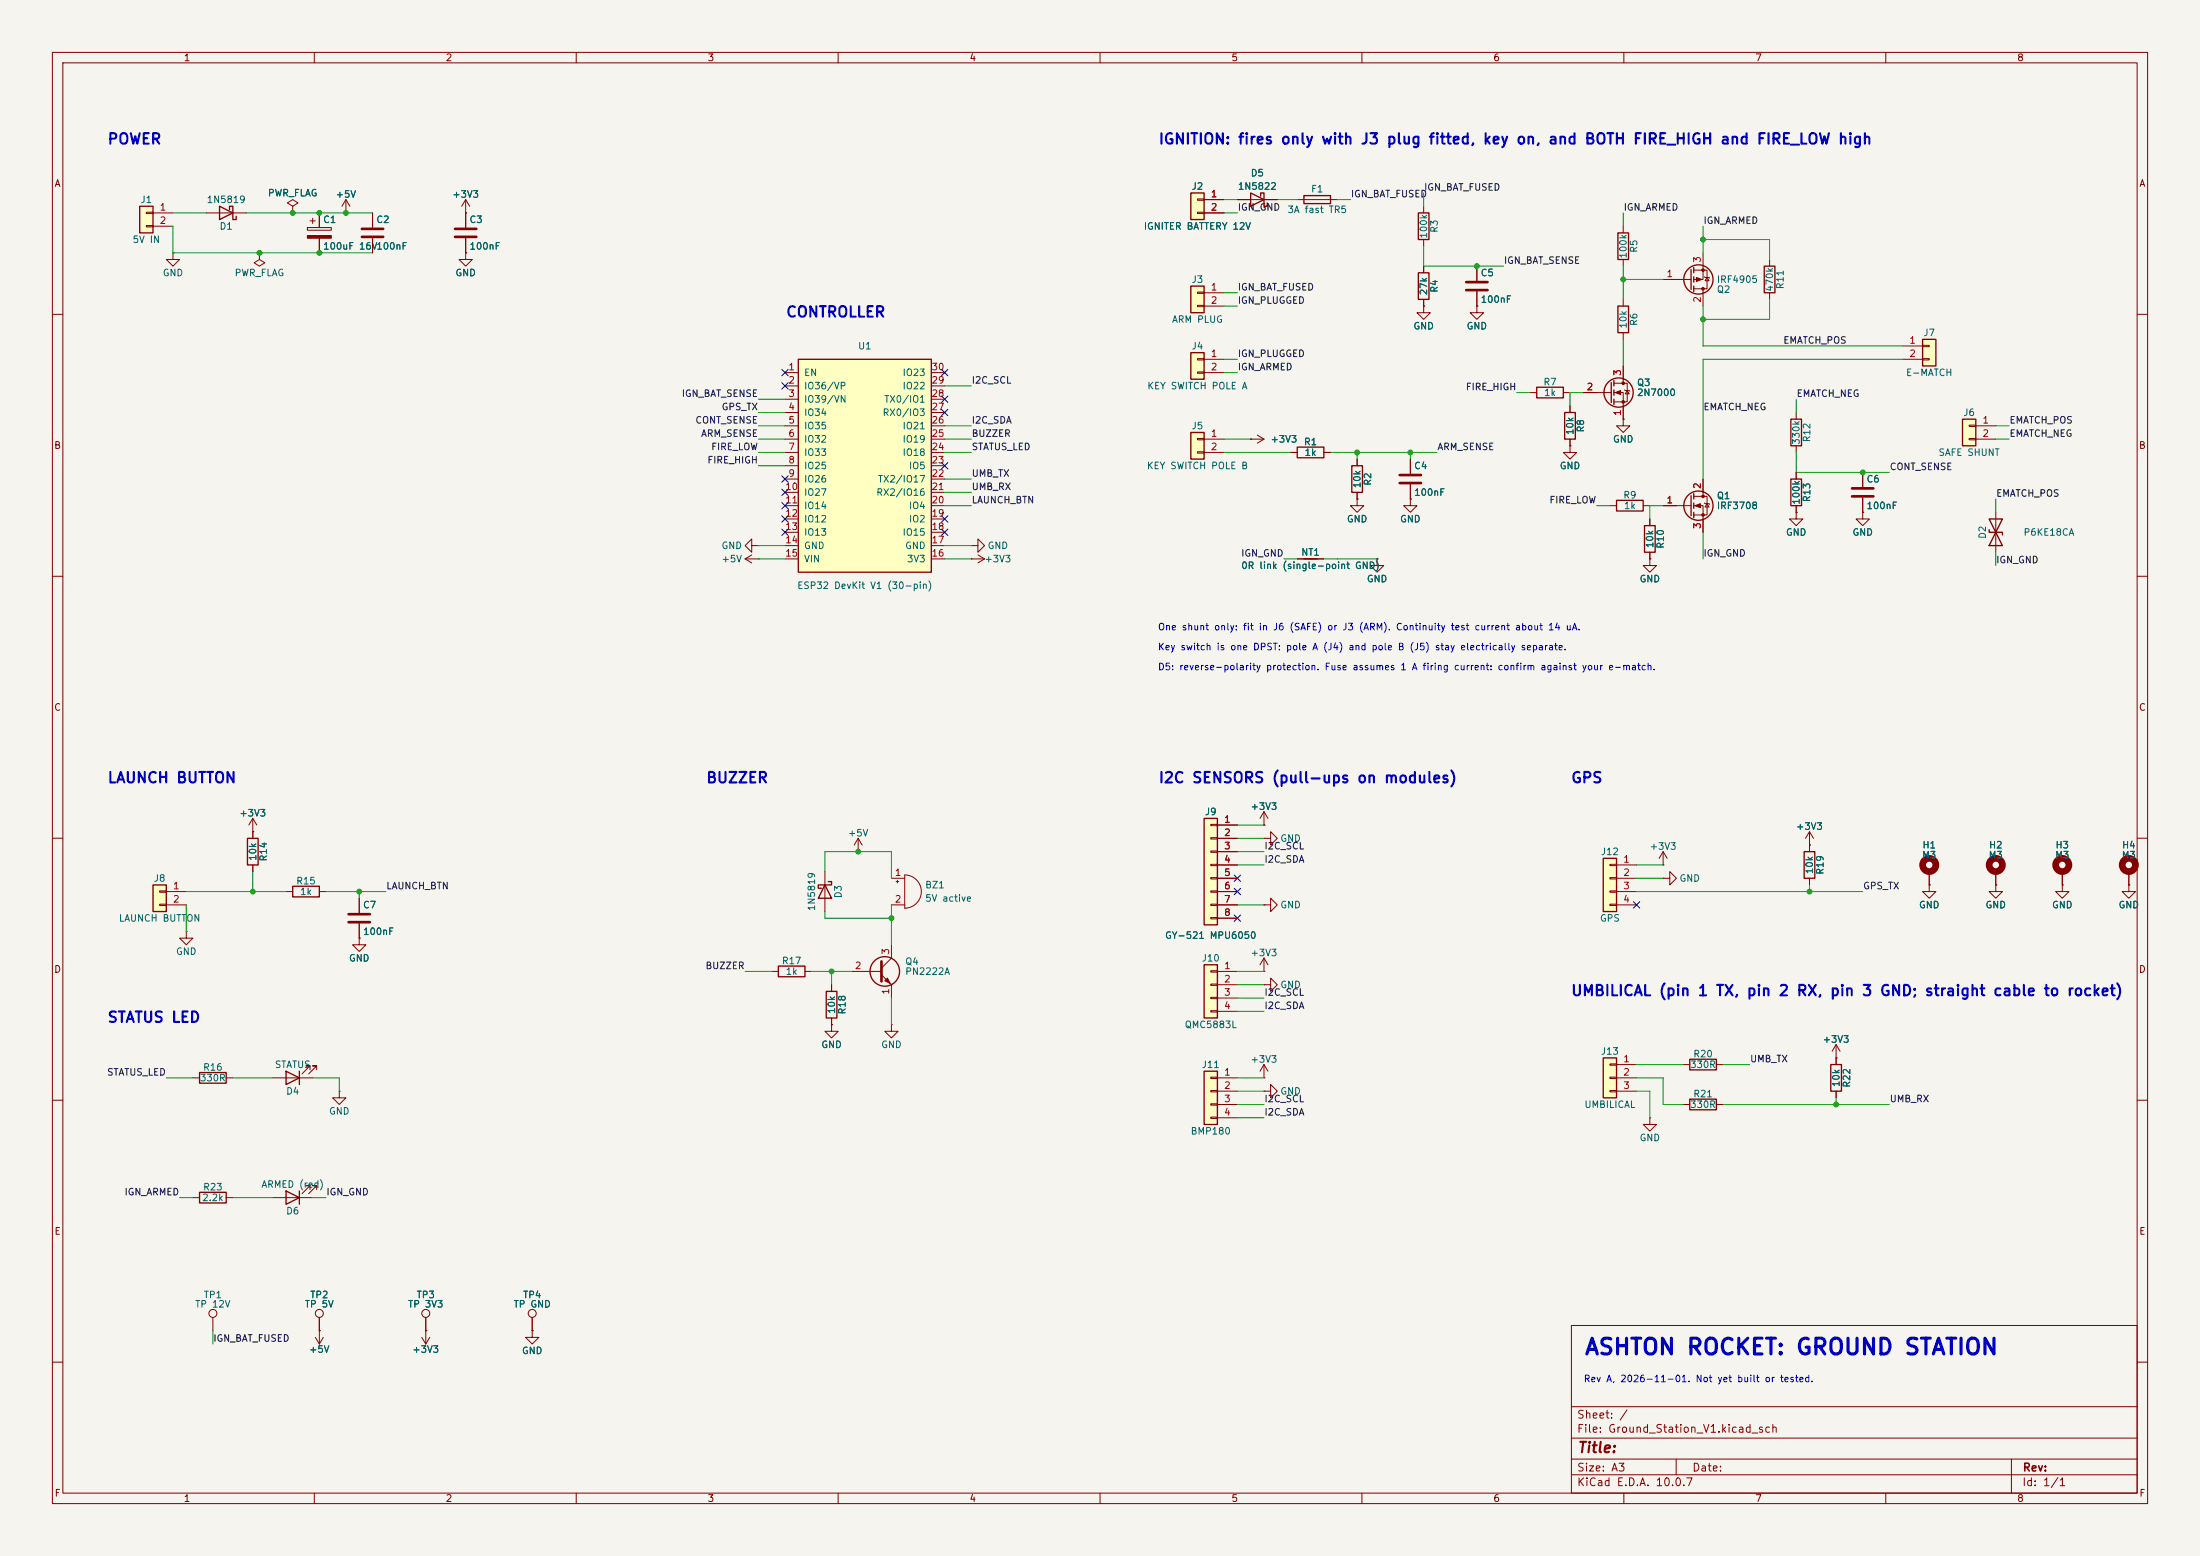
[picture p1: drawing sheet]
<svg xmlns="http://www.w3.org/2000/svg" width="420mm" height="297mm" viewBox="0 0 420 297" stroke-linecap="round" stroke-linejoin="round" font-family="sans-serif">
<path d="M0 0h420v297h-420z" fill="#f5f4ef" stroke="#f5f4ef" stroke-width=".19"/>
<g fill="none" stroke="#840000" stroke-width=".19">
<path d="M10 10h400v277h-400zM12 12h396v273h-396zM60 10v2M110 10v2M160 10v2M210 10v2M260 10v2M310 10v2M360 10v2M317.5 53.3h5.3M323.3 51.6h2.6v3.5h-2.6M325.1 48.3v5h-1.8"/>
<path d="M325.1 55.1v3.3M325.4 52.8l1 .3M325.9 53l.4 .6h-.8zM337.8 49.5v1.3M337.8 55.9v1.3M10 60h2M408 60h2M10 110h2M408 110h2M10 160h2M408 160h2M35.6 177.8v1.3h1.2l-1.2 1.2-1.3-1.2h1.3"/>
<path d="M35.6 177.8h.1M157.5 166.4v7.6M158.7 195.6v1.3h1.3l-1.3 1.2-1.2-1.2h1.2M158.7 195.6h.1M10 210h2M408 210h2M300 253h108v32h-108zM10 260h2M300 278.5h108M300 274.5h108M300 268.5h108M320 278.5v3"/>
<path d="M384 278.5v6.5M408 260h2M60 285v2M110 285v2M160 285v2M210 285v2M260 285v2M300 281.5h108M310 285v2M360 285v2"/>
</g>
<g fill="none" stroke="#840000" stroke-width=".25">
<path d="M322.8 51.4v3.8M323.3 51.1v1M323.3 52.8v1M323.3 54.6v1M336.8 50.8h2v5.1h-2zM157.5 168.9l1.2 2.6h-2.5zM158.1 168.3h.6v.6h-2.5v.6h.6"/>
<circle cx="324.2" cy="53.3" r="2.79"/>
</g>
<g fill="#840000" stroke="#840000" stroke-width=".19">
<path d="M323.8 53l1.1 .3-1.1 .4z"/>
<circle cx="325.1" cy="55.1" r=".25"/>
<circle cx="325.1" cy="51.6" r=".25"/>
</g>
<path d="M227.3 82.6h2.6v5h-2.6z" fill="#ffffc2"/>
<g fill="none" stroke="#840000" stroke-width=".25">
<path d="M270.8 40.6h2v5.1h-2zM293.4 73.9h5v2h-5zM298.7 78.7h2v5.1h-2zM307.6 73v3.8M308.1 72.6v1.1M308.1 74.4v1M308.1 76.2v1M227.3 82.6h2.6v5h-2.6zM157.7 189.2h2.1v5.1h-2.1z"/>
<circle cx="309" cy="74.9" r="2.79"/>
</g>
<g fill="none" stroke="#840000" stroke-width=".19">
<path d="M66 38.1l-.7 1.3M66 38.1l.8 1.3M66 38.1v2.5M88.9 38.1l-.8 1.3M88.9 38.1l.8 1.3M88.9 38.1v5.3M271.8 39.4v1.2M33 48.3v1.2h1.3l-1.3 1.3-1.3-1.3h1.3M33 48.3h.1M66 40.6h.1M71.1 40.6v2.8M71.1 45.5v2.8"/>
<path d="M88.9 40.6h.1M88.9 48.3v1.2h1.3l-1.3 1.3-1.3-1.3h1.3M88.9 48.3h.1M88.9 45.5v2.8M271.8 58.4v1.3h1.2l-1.2 1.3-1.3-1.3h1.3M271.8 58.4h.1M271.8 45.7v1.3M281.9 58.4v1.3h1.3l-1.3 1.3-1.2-1.3h1.2M281.9 58.4h.1M281.9 50.8v2.8M281.9 55.6v2.8M292.1 74.9h1.3"/>
<path d="M298.4 74.9h1.3M299.7 77.5v1.2M302.3 74.9h5.3M308.1 73.2h2.5v3.5h-2.5M308.1 74.9h1.8v5.1M309.9 69.9v3.3M310.1 74.4l1 .3M310.6 74.5l.4 .7h-.7zM228.6 83.7h1.3v.2h-1.3zM228.6 86.2h1.3v.3h-1.3zM229.9 83.8h3.8M229.9 86.4h3.8"/>
<path d="M238.8 83.8h.1M238.8 83.8h2.5M240 83.1l1.3 .7M241.3 83.8l-1.3 .8M299.7 83.8v1.3M309.9 80v1.3h1.2l-1.2 1.3-1.3-1.3h1.3M309.9 80h.1M170.2 167.6h2.5M170.2 172.7h2.5M171.1 168.3h.5M171.3 168v.5M172.7 167a3.2 3.2 0 0 1 3.2 3.2 3.2 3.2 0 0 1-3.2 3.2z"/>
<path d="M158.7 188v1.2M158.7 194.3v1.3M64.8 208.3v1.3h1.2l-1.2 1.2-1.3-1.2h1.3M64.8 208.3h.1"/>
</g>
<path d="M69.1 43.7h4.1M69.1 45.2h4.1M86.9 43.7h4M86.9 45.2h4M279.9 53.8h4.1M279.9 55.4h4.1" fill="none" stroke="#840000" stroke-width=".51"/>
<g fill="#840000" stroke="#840000" stroke-width=".19">
<path d="M308.4 74.9l1-.4v.8z"/>
<circle cx="309.9" cy="73.2" r=".25"/>
<circle cx="309.9" cy="76.7" r=".25"/>
</g>
<path d="M26.7 39.4h2.5v5.1h-2.5z" fill="#ffffc2"/>
<path d="M26.7 39.4h2.5v5.1h-2.5z" fill="none" stroke="#840000" stroke-width=".25"/>
<path d="M27.9 40.5h1.3v.3h-1.3zM27.9 43.1h1.3v.2h-1.3zM29.2 40.6h3.8M29.2 43.2h3.8" fill="none" stroke="#840000" stroke-width=".19"/>
<path d="M227.3 54.6h2.6v5.1h-2.6z" fill="#ffffc2"/>
<path d="M227.3 54.6h2.6v5.1h-2.6zM341.9 91.4h2v5.1h-2z" fill="none" stroke="#840000" stroke-width=".25"/>
<g fill="none" stroke="#840000" stroke-width=".19">
<path d="M228.6 55.8h1.3v.2h-1.3zM228.6 58.3h1.3v.2h-1.3zM229.9 55.9h3.8M229.9 58.4h3.8M342.9 97.8v1.3h1.3l-1.3 1.2-1.3-1.2h1.3M342.9 97.8h.1M342.9 90.2v1.2M342.9 96.5v1.3M355.6 97.8v1.3h1.3l-1.3 1.2-1.3-1.2h1.3M355.6 97.8h.1M355.6 90.2v2.8M355.6 95v2.8"/>
<path d="M142.2 106.7l1.3 .7M142.2 106.7h2.6M143.5 104.1v-1.2l-1.3 1.2 1.3 1.3v-1.3h1.3M143.5 105.9l-1.3 .8M144.8 106.7h.1M144.8 104.1h.1"/>
</g>
<path d="M353.6 93.2h4M353.6 94.7h4" fill="none" stroke="#840000" stroke-width=".51"/>
<path d="M374.6 80h2.6v5.1h-2.6z" fill="#ffffc2"/>
<g fill="none" stroke="#840000" stroke-width=".25">
<path d="M41.9 39.4l2.5 1.2-2.5 1.3zM43.8 40v-.6h.6v2.5h.7v-.6M308.9 58.4h2v5.1h-2zM322.8 94.6v3.8M323.3 94.2v1.1M323.3 96v1M323.3 97.8v1M374.6 80h2.6v5.1h-2.6zM379.7 99.1h2.6l-2.6 5h2.6zM313.9 100.3h2.1v5.1h-2.1zM379.7 101.1v.5h2.6v.5M47.2 160h2.1v5.1h-2.1z"/>
<path d="M344.4 162.6h2.1v5h-2.1z"/>
<circle cx="324.2" cy="96.5" r="2.79"/>
</g>
<g fill="none" stroke="#840000" stroke-width=".19">
<path d="M55.9 39.4l1-.7-1-.6-1 .6 1 .7v1.2M39.4 40.6h7.6M49.5 48.3v1.2l1 .7-1 .6-1-.6 1-.7M49.5 48.3h.1M55.9 40.6h.1M58.7 43.4h4.5v.5h-4.5zM59.2 42.2h1M59.7 41.7v1M61 40.6v2.8M61 45.5v2.8M309.9 57.2v1.2M309.9 63.5v1.3"/>
<path d="M315 99.1v1.2M317.5 96.5h5.3M323.3 94.7h2.6v3.6h-2.6M323.3 96.5h1.8v5.1M325.1 91.4v3.3M325.4 96l1 .3M325.9 96.1l.4 .7h-.8zM375.9 81.2h1.3v.2h-1.3zM375.9 83.7h1.3v.2h-1.3zM377.2 81.3h3.8M377.2 83.8h3.8M381 97.8v7.6"/>
<path d="M185.4 106.7h.1M185.4 104.1h1.3v-1.2l1.3 1.2-1.3 1.3v-1.3M185.4 104.1h.1M185.4 106.7h2.6M186.7 105.9l1.3 .8M188 106.7l-1.3 .7M315 106.7v1.3h1.2l-1.2 1.2-1.3-1.2h1.3M315 106.7h.1M315 105.4v1.3M48.3 158.8h.1M48.3 156.2v3.8M48.3 156.2l-.8 1.3"/>
<path d="M48.3 156.2l.7 1.3M345.4 158.8l-.7 1.2M345.4 158.8l.8 1.2M345.4 158.8v3.8M48.3 165.1v1.3M317.5 165.1h.1M317.5 167.6h1.3v-1.2l1.2 1.2-1.2 1.3v-1.3M317.5 167.6h.1M317.5 162.6l-.8 1.2M317.5 162.6l.8 1.2M317.5 162.6v2.5M345.4 161.3h.1"/>
<path d="M345.4 167.6v1.3M368.3 166.4v2.5M381 166.4v2.5M393.7 166.4v2.5"/>
</g>
<g fill="#840000" stroke="#840000" stroke-width=".19">
<path d="M58.7 45h4.5v.5h-4.5z"/>
<path d="M323.6 96.5l1-.4v.8z"/>
<circle cx="325.1" cy="94.7" r=".25"/>
<circle cx="325.1" cy="98.3" r=".25"/>
</g>
<g fill="none" stroke="#840000" stroke-width="1.3">
<circle cx="368.3" cy="165.1" r="1.27"/>
<circle cx="381" cy="165.1" r="1.27"/>
<circle cx="393.7" cy="165.1" r="1.27"/>
</g>
<path d="M29.2 168.9h2.5v5.1h-2.5z" fill="#ffffc2"/>
<path d="M238.8 36.8l2.5 1.3-2.5 1.3zM240.7 37.5v-.7h.6v2.6h.6v-.7M248.9 37.3h5.1v1.6h-5.1zM308.9 44.5h2v5h-2zM29.2 168.9h2.5v5.1h-2.5zM148.6 184.4h5.1v2h-5.1z" fill="none" stroke="#840000" stroke-width=".25"/>
<path d="M236.2 38.1h7.6M247.6 38.1h7.7M309.9 43.2v1.3M309.9 49.5v1.3M30.5 170.1h1.2v.2h-1.2zM30.5 172.6h1.2v.2h-1.2zM31.7 170.2h3.9M31.7 172.7h3.9M147.3 185.4h1.3M153.7 185.4h1.2" fill="none" stroke="#840000" stroke-width=".19"/>
<path d="M227.3 36.8h2.6v5.1h-2.6z" fill="#ffffc2"/>
<path d="M227.3 36.8h2.6v5.1h-2.6z" fill="none" stroke="#840000" stroke-width=".25"/>
<path d="M228.6 38h1.3v.2h-1.3zM229.9 38.1h3.8M228.6 40.5h1.3v.3h-1.3zM229.9 40.6h3.8" fill="none" stroke="#840000" stroke-width=".19"/>
<path d="M227.3 67.3h2.6v5.1h-2.6z" fill="#ffffc2"/>
<g fill="none" stroke="#840000" stroke-width=".25">
<path d="M227.3 67.3h2.6v5.1h-2.6zM322.6 209.8h5.1v2h-5.1zM322.6 202.2h5.1v2h-5.1zM38.1 227.6h5.1v2h-5.1zM54.6 227.3l2.5 1.3-2.5 1.3zM57.1 227.3v2.6"/>
<circle cx="168.9" cy="185.4" r="2.82"/>
</g>
<g fill="none" stroke="#840000" stroke-width=".19">
<path d="M228.6 68.5h1.3v.2h-1.3zM228.6 71h1.3v.2h-1.3zM229.9 68.6h3.8M229.9 71.1h3.8M162.6 185.4h5.7M168.3 186.1l1.9 1.9v2.5M170.2 195.6v1.3h1.2l-1.2 1.2-1.3-1.2h1.3M170.2 195.6h.1M170.2 180.3v2.6l-1.9 1.9M321.3 210.8h1.3M321.3 203.2h1.3M327.7 210.8h1.2"/>
<path d="M327.7 203.2h1.2M36.8 228.6h1.3M43.2 228.6h1.2M52.1 228.6h7.6M59.2 227.1v-.8h-.8h.8l-1.5 1.5M60.5 227.1v-.8h-.8h.8l-1.6 1.5M40.6 251.5v2.5"/>
<circle cx="40.6" cy="250.7" r=".76"/>
</g>
<path d="M168.3 183.5v3.8" fill="none" stroke="#840000" stroke-width=".51"/>
<path d="M168.9 187.2l.5-.5 .5 1z" fill="#840000" stroke="#840000" stroke-width=".19"/>
<path d="M306.1 201.9h2.5v7.7h-2.5z" fill="#ffffc2"/>
<path d="M306.1 201.9h2.5v7.7h-2.5zM349.5 203.2h2v5.1h-2z" fill="none" stroke="#840000" stroke-width=".25"/>
<g fill="none" stroke="#840000" stroke-width=".19">
<path d="M368.3 168.9v1.3h1.3l-1.3 1.3-1.3-1.3h1.3M368.3 168.9h.1M381 168.9v1.3h1.3l-1.3 1.3-1.3-1.3h1.3M381 168.9h.1M393.7 168.9v1.3h1.3l-1.3 1.3-1.3-1.3h1.3M393.7 168.9h.1M406.4 168.9v1.3h1.3l-1.3 1.3-1.3-1.3h1.3M406.4 168.9h.1M406.4 166.4v2.5M350.5 199.4l-.7 1.3M350.5 199.4l.8 1.3M350.5 199.4v3.8"/>
<path d="M307.3 203.1h1.3v.2h-1.3zM307.3 205.6h1.3v.3h-1.3zM307.3 208.2h1.3v.2h-1.3zM308.6 203.2h3.8M308.6 205.7h3.8M308.6 208.3h3.8M315 213.4v1.2h1.2l-1.2 1.3-1.3-1.3h1.3M315 213.4h.1M350.5 201.9h.1M350.5 208.3v1.3M60.2 255.3l.8 1.2M61 254h.1"/>
<path d="M61 251.5v5M61.7 255.3l-.7 1.2M80.5 255.3l.8 1.2M81.3 254h.1M81.3 251.5v5M82 255.3l-.7 1.2M101.6 254v1.3h1.3l-1.3 1.2-1.3-1.2h1.3M101.6 254h.1M101.6 251.5v2.5"/>
<circle cx="61" cy="250.7" r=".76"/>
<circle cx="81.3" cy="250.7" r=".76"/>
<circle cx="101.6" cy="250.7" r=".76"/>
</g>
<circle cx="406.4" cy="165.1" r="1.27" fill="none" stroke="#840000" stroke-width="1.3"/>
<path d="M306.1 163.8h2.5v10.2h-2.5z" fill="#ffffc2"/>
<path d="M270.8 52.1h2v5.1h-2zM341.9 80h2v5.1h-2zM55.9 169.2h5.1v2h-5.1zM306.1 163.8h2.5v10.2h-2.5zM54.6 204.5l2.5 1.2-2.5 1.3zM57.1 204.5v2.5" fill="none" stroke="#840000" stroke-width=".25"/>
<g fill="none" stroke="#840000" stroke-width=".19">
<path d="M271.8 50.8v1.3M271.8 57.2v1.2M342.9 78.7v1.3M342.9 85.1v1.3M54.6 170.2h1.3M61 170.2h1.2M68.6 179.1v1.2h1.2l-1.2 1.3-1.3-1.3h1.3M68.6 179.1h.1M68.6 171.5v2.7M68.6 176.3v2.8M307.3 165h1.3v.2h-1.3zM307.3 167.5h1.3v.3h-1.3z"/>
<path d="M307.3 170.1h1.3v.2h-1.3zM307.3 172.6h1.3v.2h-1.3zM308.6 165.1h3.8M308.6 167.6h3.8M308.6 170.2h3.8M308.6 172.7h3.8M52.1 205.7h7.6M59.2 204.2v-.7h-.8h.8l-1.5 1.5M60.5 204.2v-.7h-.8h.8l-1.6 1.5M241.3 208.3h1.3v-1.3l1.2 1.3-1.2 1.3v-1.3M241.3 208.3h.1"/>
</g>
<path d="M66.5 174.5h4.1M66.5 176h4.1" fill="none" stroke="#840000" stroke-width=".51"/>
<path d="M229.9 184.2h2.5v10.1h-2.5z" fill="#ffffc2"/>
<path d="M229.9 184.2h2.5v10.1h-2.5z" fill="none" stroke="#840000" stroke-width=".25"/>
<g fill="none" stroke="#840000" stroke-width=".19">
<path d="M231.1 185.3h1.3v.2h-1.3zM231.1 187.8h1.3v.3h-1.3zM231.1 190.4h1.3v.2h-1.3zM231.1 192.9h1.3v.3h-1.3zM232.4 185.4h3.8M232.4 188h3.8M232.4 190.5h3.8M232.4 193h3.8M241.3 185.4h.1M241.3 182.9v2.5M241.3 182.9l-.8 1.3M241.3 182.9l.8 1.3"/>
<path d="M241.3 205.7h.1M241.3 203.2l-.8 1.3M241.3 203.2l.8 1.3M241.3 203.2v2.5"/>
</g>
<path d="M229.9 204.5h2.5v10.1h-2.5z" fill="#ffffc2"/>
<path d="M229.9 204.5h2.5v10.1h-2.5z" fill="none" stroke="#840000" stroke-width=".25"/>
<path d="M241.3 188h1.3v-1.3l1.2 1.3-1.2 1.2v-1.2M241.3 188h.1M231.1 205.6h1.3v.3h-1.3zM231.1 208.2h1.3v.2h-1.3zM231.1 210.7h1.3v.2h-1.3zM231.1 213.2h1.3v.3h-1.3zM232.4 205.7h3.8M232.4 208.3h3.8M232.4 210.8h3.8M232.4 213.4h3.8" fill="none" stroke="#840000" stroke-width=".19"/>
<path d="M367 64.8h2.6v5.1h-2.6z" fill="#ffffc2"/>
<path d="M367 64.8h2.6v5.1h-2.6zM258.1 88.9h2v5.1h-2z" fill="none" stroke="#840000" stroke-width=".25"/>
<path d="M363.2 66h3.8M363.2 68.6h3.8M367 65.9h1.3v.3h-1.3zM367 68.5h1.3v.2h-1.3zM259.1 87.6v1.3M259.1 94v1.3M241.3 157.5h.1M241.3 154.9l-.8 1.3M241.3 154.9l.8 1.3M241.3 154.9v2.6M241.3 172.7h1.3v-1.2l1.2 1.2-1.2 1.3v-1.3M241.3 172.7h.1" fill="none" stroke="#840000" stroke-width=".19"/>
<path d="M229.9 156.2h2.5v20.3h-2.5z" fill="#ffffc2"/>
<path d="M247.6 85.3h5.1v2.1h-5.1zM229.9 156.2h2.5v20.3h-2.5z" fill="none" stroke="#840000" stroke-width=".25"/>
<g fill="none" stroke="#840000" stroke-width=".19">
<path d="M246.4 86.4h1.2M252.7 86.4h1.3M269.2 95.3v1.2h1.3l-1.3 1.3-1.2-1.3h1.2M269.2 95.3h.1M231.1 157.4h1.3v.2h-1.3zM231.1 159.9h1.3v.2h-1.3zM232.4 157.5h3.8M163.8 162.6h.1M163.8 160l-.7 1.3M163.8 160l.8 1.3M163.8 160v2.6M231.1 162.4h1.3v.3h-1.3z"/>
<path d="M231.1 165h1.3v.2h-1.3zM231.1 167.5h1.3v.3h-1.3zM231.1 170.1h1.3v.2h-1.3zM231.1 172.6h1.3v.2h-1.3zM231.1 175.1h1.3v.3h-1.3zM232.4 160h3.8M232.4 162.6h3.8M232.4 165.1h3.8M232.4 167.6h3.8M232.4 170.2h3.8M232.4 172.7h3.8M232.4 175.3h3.8"/>
<path d="M241.3 160h1.3v-1.2l1.2 1.2-1.2 1.3v-1.3M241.3 160h.1"/>
</g>
<path d="M152.4 68.6h25.4v40.6h-25.4z" fill="#ffffc2"/>
<path d="M152.4 68.6h25.4v40.6h-25.4zM308.6 95.5h5.1v2h-5.1zM248.9 106.7h2.6M38.1 204.7h5.1v2.1h-5.1z" fill="none" stroke="#840000" stroke-width=".25"/>
<g fill="none" stroke="#840000" stroke-width=".19">
<path d="M229.9 38.1h3.8M236.2 38.1h2.6M241.3 38.1h2.5M55.9 40.6h.1M61 40.6v2.8M61 45.5v2.8M66 40.6h.1M71.1 40.6v2.8M71.1 45.5v2.8M88.9 48.3h.1M88.9 40.6h.1M88.9 40.6v2.8"/>
<path d="M88.9 45.5v2.8M229.9 40.6h3.8M271.8 58.4h.1M271.8 50.8v1.3M271.8 57.2v1.2M281.9 58.4h.1M281.9 50.8v2.8M281.9 55.6v2.8M149.9 71.1h2.5M149.9 73.7h2.5M149.9 76.2h2.5M149.9 78.7h2.5"/>
<path d="M177.8 71.1h2.5M177.8 73.7h2.5M177.8 76.2h2.5M177.8 78.7h2.5M299.7 77.5v1.2M302.3 74.9h2.5M309.9 69.9v2.5M309.9 77.5v2.5M149.9 81.3h2.5M149.9 83.8h2.5M149.9 86.4h2.5M149.9 88.9h2.5"/>
<path d="M149.9 91.4h2.5M149.9 94h2.5M149.9 96.5h2.5M149.9 99.1h2.5M177.8 81.3h2.5M177.8 83.8h2.5M177.8 86.4h2.5M177.8 88.9h2.5M177.8 91.4h2.5M177.8 94h2.5M177.8 96.5h2.5M177.8 99.1h2.5"/>
<path d="M238.8 83.8h.1M246.4 86.4h1.2M252.7 86.4h1.3M259.1 95.3v1.2h1.2l-1.2 1.3-1.3-1.3h1.3M259.1 95.3h.1M259.1 87.6v1.3M259.1 94v1.3M269.2 95.3h.1M269.2 87.6v2.8M269.2 92.5v2.8M299.7 85.1v1.3h1.3l-1.3 1.2-1.3-1.2h1.3M299.7 85.1h.1"/>
<path d="M299.7 83.8v1.3M307.3 96.5h1.3M309.9 80h.1M313.7 96.5h1.3M315 99.1v1.2M317.5 96.5h2.5M325.1 91.4v2.6M325.1 99.1v2.5M342.9 97.8h.1M342.9 90.2v1.2M342.9 96.5v1.3M355.6 97.8h.1"/>
<path d="M355.6 90.2v2.8M355.6 95v2.8M149.9 101.6h2.5M149.9 104.1h2.5M149.9 106.7h2.5M177.8 101.6h2.5M177.8 104.1h2.5M177.8 106.7h2.5M247.6 106.7h5.1M262.9 106.7v1.3h1.3l-1.3 1.2-1.3-1.2h1.3M262.9 106.7h.1M315 106.7h.1"/>
<path d="M315 105.4v1.3M48.3 158.8h.1M48.3 158.8v1.2M232.4 157.5h3.8M241.3 157.5h.1M48.3 165.1v1.3M68.6 179.1h.1M68.6 171.5v2.7M68.6 176.3v2.8M232.4 160h3.8M232.4 162.6h3.8M232.4 165.1h3.8"/>
<path d="M232.4 167.6h3.8M232.4 170.2h3.8M232.4 172.7h3.8M232.4 175.3h3.8M345.4 161.3h.1M345.4 161.3v1.3M345.4 167.6v1.3M368.3 168.9h.1M368.3 166.4v2.5M381 168.9h.1M381 166.4v2.5M393.7 168.9h.1"/>
<path d="M393.7 166.4v2.5M406.4 168.9h.1M406.4 166.4v2.5M158.7 195.6h.1M158.7 188v1.2M158.7 194.3v1.3M36.8 205.7h1.3M43.2 205.7h1.2M350.5 201.9h.1M350.5 201.9v1.3M350.5 208.3v1.3M61 254h.1"/>
<path d="M61 251.5v2.5M81.3 254h.1M81.3 251.5v2.5M101.6 254h.1M101.6 251.5v2.5"/>
</g>
<path d="M267.2 90.7h4.1M267.2 92.2h4.1" fill="none" stroke="#840000" stroke-width=".51"/>
<g fill="none" stroke="#009600" stroke-width=".19">
<path d="M233.7 38.1h2.5M243.8 38.1h3.8M255.3 38.1h2.5M271.8 36.8v2.6M33 40.6h6.4M33 43.2v5.1h38.1M47 40.6h24.1M233.7 40.6h2.5M233.7 58.4h2.5M233.7 55.9h2.5M271.8 47v3.8h15.2M309.9 40.6v2.6"/>
<path d="M309.9 50.8v6.4M309.9 53.3h7.6M325.1 58.4v7.6h38.1M325.1 43.2v5.1M325.1 45.7h12.7v3.8M337.8 57.2v3.8h-12.7M144.8 78.7h5.1M144.8 76.2h5.1M180.3 73.7h5.1M233.7 68.6h2.5M233.7 71.1h2.5M289.6 74.9h2.5"/>
<path d="M302.3 74.9h-2.6v2.6M309.9 64.8v5.1M342.9 76.2v2.5M363.2 68.6h-38.1v22.8M144.8 83.8h5.1M144.8 86.4h5.1M144.8 81.3h5.1M144.8 88.9h5.1M180.3 83.8h5.1M180.3 86.4h5.1M180.3 81.3h5.1M180.3 96.5h5.1"/>
<path d="M180.3 91.4h5.1M180.3 94h5.1M233.7 83.8h5.1M233.7 86.4h12.7M254 86.4h20.3M259.1 86.4v1.2M269.2 86.4v1.2M304.8 96.5h2.5M317.5 96.5h-2.5v2.6M342.9 86.4v3.8h17.8M381 83.8h2.5M381 81.3h2.5"/>
<path d="M381 95.3v2.5M144.8 106.7h5.1M144.8 104.1h5.1M180.3 106.7h5.1M180.3 104.1h5.1M245.1 106.7h2.5M252.7 106.7h10.2M325.1 101.6v5.1M381 105.4v2.6M236.2 157.5h5.1M35.6 170.2h19M35.6 172.7v5.1"/>
<path d="M48.3 166.4v3.8M62.2 170.2h11.5M68.6 170.2v1.3M157.5 166.4v-3.8h12.7v5M157.5 174v1.3h12.7M170.2 172.7v7.6M236.2 160h5.1M236.2 165.1h5.1M236.2 162.6h5.1M236.2 172.7h5.1M312.4 170.2h43.2M312.4 165.1h5.1"/>
<path d="M312.4 167.6h5.1M345.4 168.9v1.3M142.2 185.4h5.1M154.9 185.4h7.7M158.7 185.4v2.6M170.2 190.5v5.1M236.2 193h5.1M236.2 190.5h5.1M236.2 188h5.1M236.2 185.4h5.1M31.7 205.7h5.1M44.4 205.7h7.7"/>
<path d="M59.7 205.7h5.1v2.6M236.2 210.8h5.1M236.2 208.3h5.1M236.2 205.7h5.1M236.2 213.4h5.1M312.4 203.2h8.9M312.4 208.3h2.6v5.1M312.4 205.7h5.1v5.1h3.8M328.9 203.2h5.1M328.9 210.8h31.8M350.5 209.6v1.2M34.3 228.6h2.5"/>
<path d="M44.4 228.6h7.7M59.7 228.6h2.5M40.6 254v2.5"/>
</g>
<g fill="none" stroke="#000084" stroke-width=".19">
<path d="M149.3 73.1l1.2 1.2M149.3 70.5l1.2 1.2M150.5 73.1l-1.2 1.2M150.5 70.5l-1.2 1.2M179.7 78.1l1.2 1.2M179.7 75.6l1.2 1.2M179.7 70.5l1.2 1.2M180.9 78.1l-1.2 1.2M180.9 75.6l-1.2 1.2M180.9 70.5l-1.2 1.2M149.3 98.5l1.2 1.2M149.3 95.9l1.2 1.2"/>
<path d="M149.3 93.4l1.2 1.2M149.3 90.8l1.2 1.2M150.5 98.5l-1.2 1.2M150.5 95.9l-1.2 1.2M150.5 93.4l-1.2 1.2M150.5 90.8l-1.2 1.2M179.7 98.5l1.2 1.2M179.7 88.3l1.2 1.2M180.9 98.5l-1.2 1.2M180.9 88.3l-1.2 1.2M149.3 101l1.2 1.2M150.5 101l-1.2 1.2"/>
<path d="M179.7 101l1.2 1.2M180.9 101l-1.2 1.2M235.6 167l1.2 1.2M235.6 169.6l1.2 1.2M235.6 174.7l1.2 1.2M236.8 167l-1.2 1.2M236.8 169.6l-1.2 1.2M236.8 174.7l-1.2 1.2M311.8 172.1l1.2 1.2M313 172.1l-1.2 1.2"/>
</g>
<g fill="#009600" stroke="#009600" stroke-width=".19">
<circle cx="281.9" cy="50.8" r=".46"/>
<circle cx="309.9" cy="53.3" r=".46"/>
<circle cx="355.6" cy="90.2" r=".46"/>
<circle cx="325.1" cy="61" r=".46"/>
<circle cx="325.1" cy="45.7" r=".46"/>
<circle cx="269.2" cy="86.4" r=".46"/>
<circle cx="259.1" cy="86.4" r=".46"/>
<circle cx="345.4" cy="170.2" r=".46"/>
<circle cx="350.5" cy="210.8" r=".46"/>
<circle cx="163.8" cy="162.6" r=".46"/>
<circle cx="68.6" cy="170.2" r=".46"/>
<circle cx="61" cy="48.3" r=".46"/>
<circle cx="48.3" cy="170.2" r=".46"/>
<circle cx="49.5" cy="48.3" r=".46"/>
<circle cx="55.9" cy="40.6" r=".46"/>
<circle cx="61" cy="40.6" r=".46"/>
<circle cx="66" cy="40.6" r=".46"/>
<circle cx="170.2" cy="175.3" r=".46"/>
<circle cx="158.7" cy="185.4" r=".46"/>
</g>
<text font-size="3" fill="#0000c2" x="302.4" y="259.3">ASHTON ROCKET: GROUND STATION</text>
<g font-size="2" fill="#0000c2">
<text x="20.4" y="28">POWER</text>
<text x="221" y="28">IGNITION: fires only with J3 plug fitted, key on, and BOTH FIRE_HIGH and FIRE_LOW high</text>
<text x="149.9" y="61">CONTROLLER</text>
<text x="20.4" y="149.9">LAUNCH BUTTON</text>
<text x="134.7" y="149.9">BUZZER</text>
<text x="221" y="149.9">I2C SENSORS (pull-ups on modules)</text>
<text x="299.8" y="149.9">GPS</text>
<text x="299.8" y="190.6">UMBILICAL (pin 1 TX, pin 2 RX, pin 3 GND; straight cable to rocket)</text>
<text x="20.4" y="195.7">STATUS LED</text>
</g>
<text font-size="2" fill="#840000" x="301" y="277.8">Title:</text>
<g font-size="1.5" fill="#840000">
<text x="300.9" y="273.8">File: Ground_Station_V1.kicad_sch</text>
<text x="300.9" y="271.1">Sheet: /</text>
<text x="300.9" y="281.2">Size: A3</text>
<text x="322.9" y="281.2">Date:</text>
<text x="386" y="281.2">Rev:</text>
<text x="300.9" y="284">KiCad E.D.A. 10.0.7</text>
<text x="385.9" y="284">Id: 1/1</text>
</g>
<g font-size="1.3" fill="#840000">
<text x="35" y="12">1</text>
<text x="85" y="12">2</text>
<text x="135" y="12">3</text>
<text x="185" y="12">4</text>
<text x="235" y="12">5</text>
<text x="285" y="12">6</text>
<text x="335" y="12">7</text>
<text x="385" y="12">8</text>
<text x="10.3" y="36">A</text>
<text x="408.3" y="36">A</text>
<text x="10.2" y="86">B</text>
<text x="408.2" y="86">B</text>
<text x="10.2" y="136">C</text>
<text x="408.2" y="136">C</text>
<text x="10.2" y="186">D</text>
<text x="408.2" y="186">D</text>
<text x="10.3" y="236">E</text>
<text x="408.3" y="236">E</text>
<text x="10.3" y="286">F</text>
<text x="35" y="287">1</text>
<text x="85" y="287">2</text>
<text x="135" y="287">3</text>
<text x="185" y="287">4</text>
<text x="235" y="287">5</text>
<text x="285" y="287">6</text>
<text x="335" y="287">7</text>
<text x="385" y="287">8</text>
<text x="408.3" y="286">F</text>
</g>
<g font-size="1.3" fill="#006464">
<text x="238.7" y="34">D5</text>
<text x="26.7" y="39.1">J1</text>
<text x="39.4" y="39.1">1N5819</text>
<text x="51" y="37.8">PWR_FLAG</text>
<text x="64" y="38">+5V</text>
<text x="86.2" y="38">+3V3</text>
<text x="227.4" y="36.5">J2</text>
<text x="236.2" y="36.5">1N5822</text>
<text x="245.7" y="41">3A fast TR5</text>
<text x="250.2" y="37">F1</text>
<text x="25.2" y="46.7">5V IN</text>
<text x="41.8" y="44.1">D1</text>
<text x="61.6" y="42.9">C1</text>
<text x="61.6" y="48">100uF 16V100nF</text>
<text x="71.7" y="42.9">C2</text>
<text x="89.5" y="42.9">C3</text>
<text x="89.5" y="48">100nF</text>
<text x="218.3" y="44.1">IGNITER BATTERY 12V</text>
<text x="272.7" y="45.6" transform="rotate(-90 272.7 45.6)">100k</text>
<text x="274.8" y="44.5" transform="rotate(-90 274.8 44.5)">R3</text>
<text x="31" y="53">GND</text>
<text x="44.7" y="53">PWR_FLAG</text>
<text x="86.8" y="53">GND</text>
<text x="282.6" y="53">C5</text>
<text x="310.8" y="49.4" transform="rotate(-90 310.8 49.4)">100k</text>
<text x="312.9" y="48.4" transform="rotate(-90 312.9 48.4)">R5</text>
<text x="227.4" y="54.3">J3</text>
<text x="272.7" y="56.5" transform="rotate(-90 272.7 56.5)">27k</text>
<text x="274.8" y="56" transform="rotate(-90 274.8 56)">R4</text>
<text x="282.6" y="58.1">100nF</text>
<text x="327.6" y="56.2">Q2</text>
<text x="327.6" y="54.3">IRF4905</text>
<text x="338.8" y="55.8" transform="rotate(-90 338.8 55.8)">470k</text>
<text x="340.8" y="55.3" transform="rotate(-90 340.8 55.3)">R11</text>
<text x="223.6" y="61.9">ARM PLUG</text>
<text x="269.7" y="63.2">GND</text>
<text x="279.9" y="63.2">GND</text>
<text x="310.8" y="62.8" transform="rotate(-90 310.8 62.8)">10k</text>
<text x="312.9" y="62.3" transform="rotate(-90 312.9 62.3)">R6</text>
<text x="367.1" y="64.5">J7</text>
<text x="163.7" y="67">U1</text>
<text x="227.4" y="67">J4</text>
<text x="153.4" y="72.1">EN</text>
<text x="153.4" y="74.6">IO36/VP</text>
<text x="153.4" y="77.2">IO39/VN</text>
<text x="168.7" y="77.2">TX0/IO1</text>
<text x="172.2" y="74.6">IO22</text>
<text x="172.2" y="72.1">IO23</text>
<text x="218.9" y="74.6">KEY SWITCH POLE A</text>
<text x="294.5" y="73.9">R7</text>
<text x="294.7" y="75.9">1k</text>
<text x="312.4" y="74">Q3</text>
<text x="312.4" y="75.9">2N7000</text>
<text x="363.8" y="72.1">E-MATCH</text>
<text x="153.4" y="79.7">IO34</text>
<text x="153.4" y="82.2">IO35</text>
<text x="168.4" y="79.7">RX0/IO3</text>
<text x="172.2" y="82.2">IO21</text>
<text x="227.4" y="82.2">J5</text>
<text x="300.7" y="83.1" transform="rotate(-90 300.7 83.1)">10k</text>
<text x="302.7" y="82.6" transform="rotate(-90 302.7 82.6)">R8</text>
<text x="374.7" y="79.7">J6</text>
<text x="153.4" y="84.8">IO32</text>
<text x="153.4" y="87.3">IO33</text>
<text x="153.4" y="89.9">IO25</text>
<text x="172.2" y="87.3">IO18</text>
<text x="172.2" y="84.8">IO19</text>
<text x="173.4" y="89.9">IO5</text>
<text x="218.8" y="89.9">KEY SWITCH POLE B</text>
<text x="242.4" y="84.8">+3V3</text>
<text x="248.8" y="85.3">R1</text>
<text x="248.9" y="87.3">1k</text>
<text x="269.9" y="89.9">C4</text>
<text x="297.7" y="89.9">GND</text>
<text x="307.8" y="84.8">GND</text>
<text x="343.9" y="85" transform="rotate(-90 343.9 85)">330k</text>
<text x="345.9" y="84.5" transform="rotate(-90 345.9 84.5)">R12</text>
<text x="370" y="87.3">SAFE SHUNT</text>
<text x="153.4" y="92.4">IO26</text>
<text x="153.4" y="94.9">IO27</text>
<text x="167.2" y="94.9">RX2/IO16</text>
<text x="167.5" y="92.4">TX2/IO17</text>
<text x="260" y="93.3" transform="rotate(-90 260 93.3)">10k</text>
<text x="262.1" y="92.8" transform="rotate(-90 262.1 92.8)">R2</text>
<text x="269.9" y="94.9">100nF</text>
<text x="309.8" y="95.5">R9</text>
<text x="327.6" y="95.6">Q1</text>
<text x="345.9" y="96" transform="rotate(-90 345.9 96)">R13</text>
<text x="356.2" y="92.4">C6</text>
<text x="153.4" y="97.5">IO14</text>
<text x="153.4" y="100">IO12</text>
<text x="173.4" y="100">IO2</text>
<text x="173.4" y="97.5">IO4</text>
<text x="257" y="100">GND</text>
<text x="267.2" y="100">GND</text>
<text x="309.9" y="97.5">1k</text>
<text x="327.6" y="97.5">IRF3708</text>
<text x="343.9" y="96.4" transform="rotate(-90 343.9 96.4)">100k</text>
<text x="356.2" y="97.5">100nF</text>
<text x="137.6" y="107.6">+5V</text>
<text x="137.6" y="105.1">GND</text>
<text x="153.4" y="102.6">IO13</text>
<text x="153.4" y="105.1">GND</text>
<text x="153.4" y="107.6">VIN</text>
<text x="172.2" y="102.6">IO15</text>
<text x="172.7" y="105.1">GND</text>
<text x="173" y="107.6">3V3</text>
<text x="187.8" y="107.6">+3V3</text>
<text x="188.4" y="105.1">GND</text>
<text x="248.3" y="106.4">NT1</text>
<text x="315.9" y="104.7" transform="rotate(-90 315.9 104.7)">10k</text>
<text x="318" y="104.8" transform="rotate(-90 318 104.8)">R10</text>
<text x="340.8" y="102.6">GND</text>
<text x="353.5" y="102.6">GND</text>
<text x="379.4" y="103" transform="rotate(-90 379.4 103)">D2</text>
<text x="386.2" y="102.6">P6KE18CA</text>
<text x="152.1" y="112.7">ESP32 DevKit V1 (30-pin)</text>
<text x="236.8" y="108.9">0R link (single-point GND)</text>
<text x="260.8" y="111.5">GND</text>
<text x="312.9" y="111.5">GND</text>
<text x="229.9" y="155.9">J9</text>
<text x="238.6" y="154.9">+3V3</text>
<text x="45.6" y="156.2">+3V3</text>
<text x="161.8" y="160">+5V</text>
<text x="244.3" y="161">GND</text>
<text x="342.8" y="158.7">+3V3</text>
<text x="49.2" y="164.4" transform="rotate(-90 49.2 164.4)">10k</text>
<text x="51.3" y="164.5" transform="rotate(-90 51.3 164.5)">R14</text>
<text x="305.5" y="163.5">J12</text>
<text x="314.8" y="162.5">+3V3</text>
<text x="346.4" y="167" transform="rotate(-90 346.4 167)">10k</text>
<text x="348.4" y="167.1" transform="rotate(-90 348.4 167.1)">R19</text>
<text x="366.8" y="164.2">M3</text>
<text x="366.9" y="162.3">H1</text>
<text x="379.5" y="164.2">M3</text>
<text x="379.6" y="162.3">H2</text>
<text x="392.2" y="164.2">M3</text>
<text x="392.3" y="162.3">H3</text>
<text x="404.9" y="164.2">M3</text>
<text x="405" y="162.3">H4</text>
<text x="29.3" y="168.6">J8</text>
<text x="56.4" y="169.1">R15</text>
<text x="57.2" y="171.1">1k</text>
<text x="69.2" y="173.7">C7</text>
<text x="155.9" y="174" transform="rotate(-90 155.9 174)">1N5819</text>
<text x="161" y="171.5" transform="rotate(-90 161 171.5)">D3</text>
<text x="176.5" y="169.9">BZ1</text>
<text x="176.5" y="172.4">5V active</text>
<text x="244.3" y="173.7">GND</text>
<text x="320.5" y="168.6">GND</text>
<text x="366.2" y="173.7">GND</text>
<text x="378.9" y="173.7">GND</text>
<text x="391.6" y="173.7">GND</text>
<text x="404.3" y="173.7">GND</text>
<text x="22.6" y="176.2">LAUNCH BUTTON</text>
<text x="69.2" y="178.8">100nF</text>
<text x="222.3" y="179.5">GY-521 MPU6050</text>
<text x="305.3" y="176.2">GPS</text>
<text x="33.5" y="182.6">GND</text>
<text x="66.5" y="183.8">GND</text>
<text x="149.2" y="184.4">R17</text>
<text x="172.7" y="184.5">Q4</text>
<text x="229.3" y="183.8">J10</text>
<text x="238.6" y="182.8">+3V3</text>
<text x="149.9" y="186.4">1k</text>
<text x="172.7" y="186.4">PN2222A</text>
<text x="244.3" y="188.9">GND</text>
<text x="159.7" y="193.6" transform="rotate(-90 159.7 193.6)">10k</text>
<text x="161.7" y="193.7" transform="rotate(-90 161.7 193.7)">R18</text>
<text x="226.1" y="196.5">QMC5883L</text>
<text x="156.7" y="200.4">GND</text>
<text x="168.1" y="200.4">GND</text>
<text x="238.6" y="203.1">+3V3</text>
<text x="305.5" y="201.6">J13</text>
<text x="323.1" y="202.1">R20</text>
<text x="347.9" y="199.3">+3V3</text>
<text x="38.1" y="206.7">330R</text>
<text x="38.7" y="204.7">R16</text>
<text x="52.4" y="204.2">STATUS</text>
<text x="54.5" y="209.2">D4</text>
<text x="229.3" y="204.2">J11</text>
<text x="244.3" y="209.2">GND</text>
<text x="322.5" y="204.2">330R</text>
<text x="323.1" y="209.8">R21</text>
<text x="351.5" y="207.6" transform="rotate(-90 351.5 207.6)">10k</text>
<text x="353.5" y="207.7" transform="rotate(-90 353.5 207.7)">R22</text>
<text x="62.7" y="213.1">GND</text>
<text x="302.4" y="211.8">UMBILICAL</text>
<text x="322.5" y="211.8">330R</text>
<text x="227.2" y="216.9">BMP180</text>
<text x="312.9" y="218.1">GND</text>
<text x="38.7" y="227.5">R23</text>
<text x="49.8" y="227">ARMED (red)</text>
<text x="38.5" y="229.6">2.2k</text>
<text x="54.5" y="232.1">D6</text>
<text x="37.2" y="249.9">TP 12V</text>
<text x="38.8" y="248.1">TP1</text>
<text x="58.1" y="249.9">TP 5V</text>
<text x="59.1" y="248.1">TP2</text>
<text x="77.8" y="249.9">TP 3V3</text>
<text x="79.4" y="248.1">TP3</text>
<text x="97.9" y="249.9">TP GND</text>
<text x="99.7" y="248.1">TP4</text>
<text x="58.9" y="258.5">+5V</text>
<text x="78.6" y="258.5">+3V3</text>
<text x="99.5" y="258.8">GND</text>
</g>
<g font-size="1.3" fill="#a90000">
<text x="30.4" y="40.5">1</text>
<text x="231" y="38">1</text>
<text x="231" y="40.5">2</text>
<text x="30.4" y="43">2</text>
<text x="318" y="53.2">1</text>
<text x="325" y="50.3" transform="rotate(-90 325 50.3)">3</text>
<text x="231" y="55.7">1</text>
<text x="231" y="58.3">2</text>
<text x="325" y="57.9" transform="rotate(-90 325 57.9)">2</text>
<text x="364.4" y="65.9">1</text>
<text x="150.4" y="71">1</text>
<text x="177.7" y="71">30</text>
<text x="231" y="68.4">1</text>
<text x="231" y="71">2</text>
<text x="309.7" y="71.9" transform="rotate(-90 309.7 71.9)">3</text>
<text x="364.4" y="68.4">2</text>
<text x="150.4" y="73.5">2</text>
<text x="150.4" y="76.1">3</text>
<text x="177.7" y="76.1">28</text>
<text x="177.7" y="73.5">29</text>
<text x="302.8" y="74.8">2</text>
<text x="150.4" y="78.6">4</text>
<text x="150.4" y="81.1">5</text>
<text x="150.4" y="83.7">6</text>
<text x="177.7" y="83.7">25</text>
<text x="177.7" y="81.1">26</text>
<text x="177.7" y="78.6">27</text>
<text x="231" y="83.7">1</text>
<text x="309.7" y="79.5" transform="rotate(-90 309.7 79.5)">1</text>
<text x="378.4" y="81.1">1</text>
<text x="378.4" y="83.7">2</text>
<text x="150.4" y="86.2">7</text>
<text x="150.4" y="88.8">8</text>
<text x="177.7" y="88.8">23</text>
<text x="177.7" y="86.2">24</text>
<text x="231" y="86.2">2</text>
<text x="149.8" y="93.8">10</text>
<text x="150.4" y="91.3">9</text>
<text x="177.7" y="93.8">21</text>
<text x="177.7" y="91.3">22</text>
<text x="325" y="93.4" transform="rotate(-90 325 93.4)">2</text>
<text x="149.8" y="96.4">11</text>
<text x="149.8" y="98.9">12</text>
<text x="149.8" y="101.5">13</text>
<text x="177.7" y="101.5">18</text>
<text x="177.7" y="98.9">19</text>
<text x="177.7" y="96.4">20</text>
<text x="318" y="96.4">1</text>
<text x="325" y="101.1" transform="rotate(-90 325 101.1)">3</text>
<text x="149.8" y="104">14</text>
<text x="149.8" y="106.5">15</text>
<text x="177.7" y="106.5">16</text>
<text x="177.7" y="104">17</text>
<text x="233.6" y="157.3">1</text>
<text x="233.6" y="159.9">2</text>
<text x="170.7" y="167.5">1</text>
<text x="233.6" y="162.4">3</text>
<text x="233.6" y="165">4</text>
<text x="233.6" y="167.5">5</text>
<text x="309.8" y="165">1</text>
<text x="309.8" y="167.5">2</text>
<text x="32.9" y="170">1</text>
<text x="32.9" y="172.6">2</text>
<text x="170.7" y="172.6">2</text>
<text x="233.6" y="170">6</text>
<text x="233.6" y="172.6">7</text>
<text x="309.8" y="170">3</text>
<text x="309.8" y="172.6">4</text>
<text x="233.6" y="175.1">8</text>
<text x="163.1" y="185.3">2</text>
<text x="170" y="182.3" transform="rotate(-90 170 182.3)">3</text>
<text x="233.6" y="185.3">1</text>
<text x="170" y="190" transform="rotate(-90 170 190)">1</text>
<text x="233.6" y="187.8">2</text>
<text x="233.6" y="190.4">3</text>
<text x="233.6" y="192.9">4</text>
<text x="309.8" y="203.1">1</text>
<text x="233.6" y="205.6">1</text>
<text x="233.6" y="208.1">2</text>
<text x="309.8" y="205.6">2</text>
<text x="309.8" y="208.1">3</text>
<text x="233.6" y="210.7">3</text>
<text x="233.6" y="213.2">4</text>
</g>
<g font-size="1.3" fill="#0f0f0f">
<text x="236.2" y="40.5">IGN_GND</text>
<text x="257.8" y="38">IGN_BAT_FUSED</text>
<text x="271.8" y="36.7">IGN_BAT_FUSED</text>
<text x="309.9" y="40.5">IGN_ARMED</text>
<text x="325.1" y="43.1">IGN_ARMED</text>
<text x="287" y="50.7">IGN_BAT_SENSE</text>
<text x="236.2" y="58.3">IGN_PLUGGED</text>
<text x="236.2" y="55.8">IGN_BAT_FUSED</text>
<text x="340.3" y="65.9">EMATCH_POS</text>
<text x="236.2" y="71">IGN_ARMED</text>
<text x="236.2" y="68.5">IGN_PLUGGED</text>
<text x="130" y="76.1">IGN_BAT_SENSE</text>
<text x="185.4" y="73.5">I2C_SCL</text>
<text x="279.7" y="74.8">FIRE_HIGH</text>
<text x="342.9" y="76.1">EMATCH_NEG</text>
<text x="132.6" y="81.2">CONT_SENSE</text>
<text x="133.7" y="83.7">ARM_SENSE</text>
<text x="137.7" y="78.6">GPS_TX</text>
<text x="185.4" y="81.2">I2C_SDA</text>
<text x="185.4" y="83.7">BUZZER</text>
<text x="325.1" y="78.6">EMATCH_NEG</text>
<text x="383.5" y="83.7">EMATCH_NEG</text>
<text x="383.5" y="81.2">EMATCH_POS</text>
<text x="134.9" y="88.8">FIRE_HIGH</text>
<text x="135.7" y="86.2">FIRE_LOW</text>
<text x="185.4" y="86.2">STATUS_LED</text>
<text x="274.3" y="86.2">ARM_SENSE</text>
<text x="185.4" y="93.9">UMB_RX</text>
<text x="185.4" y="91.3">UMB_TX</text>
<text x="360.7" y="90">CONT_SENSE</text>
<text x="381" y="95.1">EMATCH_POS</text>
<text x="185.4" y="96.4">LAUNCH_BTN</text>
<text x="295.7" y="96.4">FIRE_LOW</text>
<text x="236.8" y="106.6">IGN_GND</text>
<text x="325.1" y="106.6">IGN_GND</text>
<text x="381" y="107.8">IGN_GND</text>
<text x="241.3" y="162.4">I2C_SCL</text>
<text x="241.3" y="165">I2C_SDA</text>
<text x="73.6" y="170.1">LAUNCH_BTN</text>
<text x="355.6" y="170.1">GPS_TX</text>
<text x="134.6" y="185.3">BUZZER</text>
<text x="241.3" y="190.4">I2C_SCL</text>
<text x="241.3" y="192.9">I2C_SDA</text>
<text x="334" y="203.1">UMB_TX</text>
<text x="20.3" y="205.6">STATUS_LED</text>
<text x="241.3" y="210.7">I2C_SCL</text>
<text x="241.3" y="213.2">I2C_SDA</text>
<text x="360.7" y="210.7">UMB_RX</text>
<text x="23.7" y="228.5">IGN_ARMED</text>
<text x="62.2" y="228.5">IGN_GND</text>
<text x="40.6" y="256.4">IGN_BAT_FUSED</text>
</g>
<g font-size="1.3" fill="#0000c2">
<text x="221" y="124.4">Key switch is one DPST: pole A (J4) and pole B (J5) stay electrically separate.</text>
<text x="221" y="120.6">One shunt only: fit in J6 (SAFE) or J3 (ARM). Continuity test current about 14 uA.</text>
<text x="221" y="128.2">D5: reverse-polarity protection. Fuse assumes 1 A firing current: confirm against your e-match.</text>
<text x="302.2" y="264.1">Rev A, 2026-11-01. Not yet built or tested.</text>
</g>
</svg>
